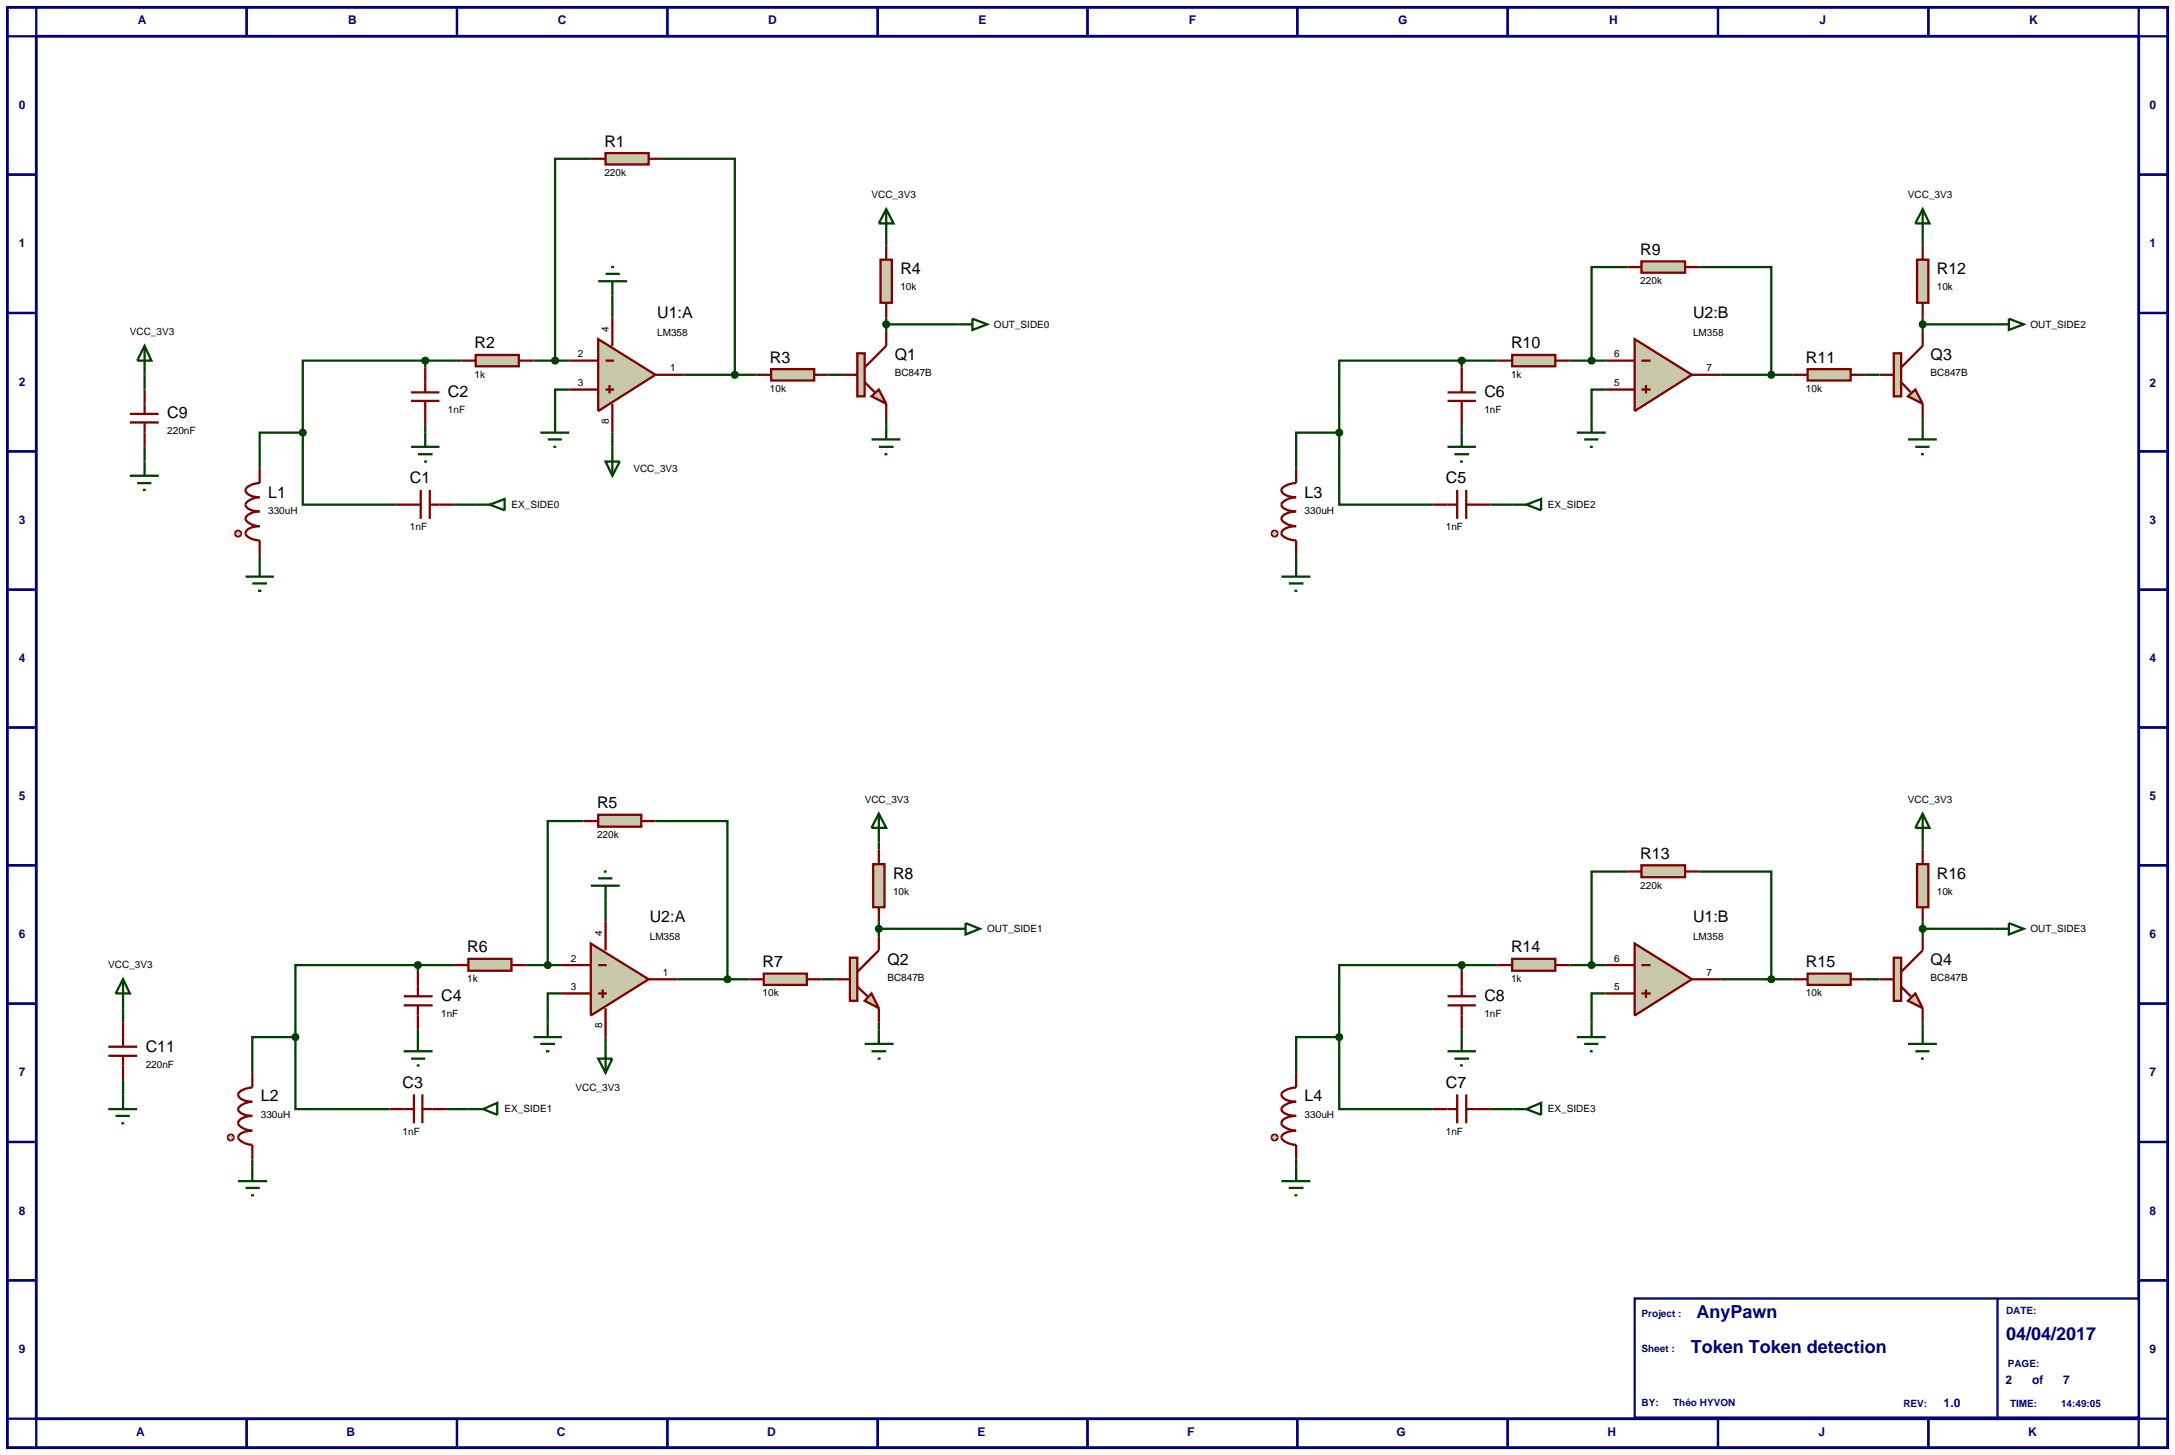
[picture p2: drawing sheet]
<svg xmlns="http://www.w3.org/2000/svg" width="384mm" height="257mm" viewBox="0 0 384 257" stroke-linecap="round" stroke-linejoin="round" font-family="sans-serif">
<path d="M1.3 1.3h381v254h-381zM6.4 6.4h370.8v243.8h-370.8z" fill="none" stroke="#000080" stroke-width=".5"/>
<g fill="none" stroke="#000080" stroke-width=".4">
<path d="M6.4 1.3v5.1h-5.1M43.5 1.3v5.1M80.6 1.3v5.1M117.7 1.3v5.1M154.8 1.3v5.1M191.8 1.3v5.1M228.8 1.3v5.1M265.9 1.3v5.1M303 1.3v5.1M340.1 1.3v5.1M377.2 1.3v5.1h5.1M1.3 30.8h5.1"/>
<path d="M377.2 30.8h5.1M1.3 55.2h5.1M377.2 55.2h5.1M1.3 79.6h5.1M377.2 79.6h5.1M1.3 104h5.1M377.2 104h5.1M1.3 128.3h5.1M377.2 128.3h5.1M1.3 152.6h5.1M377.2 152.6h5.1M1.3 177h5.1"/>
<path d="M377.2 177h5.1M1.3 201.4h5.1M377.2 201.4h5.1M1.3 225.8h5.1M377.2 225.8h5.1M1.3 250.2h5.1v5.1M43.5 250.2v5.1M80.6 250.2v5.1M117.7 250.2v5.1M154.8 250.2v5.1M191.8 250.2v5.1M228.8 250.2v5.1"/>
<path d="M265.9 250.2v5.1M303 250.2v5.1M340.1 250.2v5.1M382.3 250.2h-5.1v5.1"/>
</g>
<path d="M288.3 229h88.9v21h-88.9z" fill="#fff" stroke="#000080" stroke-width=".4"/>
<path d="M352.3 229v21" fill="none" stroke="#000080" stroke-width=".4"/>
<g fill="none" stroke="#004000" stroke-width=".4">
<path d="M104.2 28h-6.3v35.6M116.9 28h12.7v38.1M108 52.1v3.9M156.3 42v1.3M156.3 56v2.5M156.3 57.2h12.7M287 47.1h-6.3v16.5M299.7 47.1h12.7v19M339.1 57.2h12.7M339.1 42v1.3M339.1 56v2.5M25.5 66.1v2.6"/>
<path d="M25.5 78.8v2.6M53.4 76.3v12.7h16.5M53.4 76.3h-7.6v6.3M75 63.6h-21.6v12.7M75 63.6h6.4M75 63.6v1.2M75 75v1.3M94.1 63.6h6.3M100.4 68.7h-2.5v5M108 76.3v2.5M120.7 66.1h12.7M146.1 66.1h2.6"/>
<path d="M156.3 73.7v1.3M236.2 76.3v12.7h16.5M236.2 76.3h-7.6v6.3M257.8 63.6h-21.6v12.7M257.8 63.6h6.3M257.8 63.6v1.2M257.8 75v1.3M276.8 63.6h6.4M283.2 68.7h-2.5v5M303.5 66.1h12.7M328.9 66.1h2.6M339.1 73.7v1.3"/>
<path d="M45.8 97.9v1.2M80.1 89h3.8M228.6 97.9v1.2M262.9 89h3.8M102.9 144.8h-6.3v25.4M106.8 158.7v3.8M115.6 144.8h12.7v27.9M155 148.6v1.2M287 153.7h-6.3v16.5M299.7 153.7h12.7v19M339.1 148.6v1.2M21.7 177.8v2.5"/>
<path d="M73.7 170.2h-21.6v12.7M73.7 170.2h6.4M73.7 170.2v1.2M92.8 170.2h6.3M99.1 175.2h-2.5v5.1M119.5 172.7h12.7M144.9 172.7h2.5M155 162.5v2.6M155 163.8h12.7M257.8 170.2h-21.6v12.7M257.8 170.2h6.3M257.8 170.2v1.2"/>
<path d="M276.8 170.2h6.4M283.2 175.2h-2.5v5.1M303.5 172.7h12.7M328.9 172.7h2.6M339.1 163.8h12.7M339.1 162.5v2.6M21.7 190.5v2.5M52.1 182.9v12.7h16.6M52.1 182.9h-7.6v6.3M73.7 181.6v1.3M78.8 195.6h3.8M106.8 182.9v1.2"/>
<path d="M155 180.3v1.3M236.2 182.9v12.7h16.5M236.2 182.9h-7.6v6.3M257.8 181.6v1.3M262.9 195.6h3.8M339.1 180.3v1.3M44.5 204.5v1.2M228.6 204.5v1.2"/>
</g>
<path d="M105.5 59.8l10.1 6.3-10.1 6.4z" fill="#c8c8aa" stroke="#800000" stroke-width=".4"/>
<path d="M108 56v5M100.4 63.6h5.1M100.4 68.7h5.1M106.8 63.6h1.5M106.8 68.7h1.5M107.5 67.9v1.5M108 71.2v5.1M115.6 66.1h5.1" fill="none" stroke="#800000" stroke-width=".4"/>
<path d="M106.8 27h7.6v2h-7.6z" fill="#c8c8aa" stroke="#800000" stroke-width=".4"/>
<path d="M104.2 28h2.6M114.4 28h2.5" fill="none" stroke="#800000" stroke-width=".4"/>
<path d="M83.9 62.6h7.6v2h-7.6z" fill="#c8c8aa" stroke="#800000" stroke-width=".4"/>
<path d="M81.4 63.6h2.5M91.5 63.6h2.6" fill="none" stroke="#800000" stroke-width=".4"/>
<path d="M97.5 63.3l.4-.2-.5 .5zM97.9 63.1l.3 .1 .2 .4zM98.4 63.6l-.1 .3-.4 .2zM97.4 63.6l.5 .5-.3-.1z" fill="#004000" stroke="#004000" stroke-width=".4"/>
<path d="M97.4 63.6l.5-.5 .5 .5-.5 .5z" fill="#004000"/>
<path d="M72.5 78.8h5M75 76.3v2.5M95.3 76.3h5.1M96.6 77.5h2.5M97.6 78.8h.5M97.9 73.7v2.6M73.7 80.1h2.6M74.8 81.4h.5" fill="none" stroke="#004000" stroke-width=".4"/>
<path d="M72.5 69.2h5M72.5 70.7h5M75 64.8v4.4M75 70.7v4.3M45.8 85.2a2.58 2.58 0 0 0-2.5 1.2 1.44 1.44 0 0 0 1.3 1.1l1.2 .2a2.6 2.6 0 0 0-2.5 1.3 1.43 1.43 0 0 0 1.3 1l1.2 .2a2.31 2.31 0 0 0-2.5 1.3 2.6 2.6 0 0 0 2.5 1.3 2.98 2.98 0 0 0-2.4 .9 .85 .85 0 0 0 .7 1.2l1.1 .3 .6 .1M69.9 89h4.3M74.2 86.4v5.1M75.8 86.4v5.1M75.8 89h4.3" fill="none" stroke="#800000" stroke-width=".4"/>
<path d="M41.6 93.8l.4-.2-.5 .5zM42 93.6l.3 .1 .2 .4zM42 94.6l.5-.5-.2 .4zM41.5 94.1l.5 .5-.4-.2z" fill="#c8c8aa" stroke="#800000" stroke-width=".4"/>
<path d="M41.5 94.1l.5-.5 .5 .5-.5 .5z" fill="#c8c8aa"/>
<path d="M45.8 82.6v2.6M45.8 95.3v2.6" fill="none" stroke="#800000" stroke-width=".4"/>
<path d="M74.7 63.2l.3-.1-.5 .5zM75 63.1l.3 .1 .2 .4zM75 64.1l.5-.5-.2 .4zM74.5 63.6l.5 .5-.4-.2z" fill="#004000" stroke="#004000" stroke-width=".4"/>
<path d="M75 63.1l.5 .5-.5 .5-.5-.5z" fill="#004000"/>
<path d="M45.8 99.1v2.6M43.3 101.7h5M44.5 102.9h2.6M45.5 104.2h.6" fill="none" stroke="#004000" stroke-width=".4"/>
<path d="M53.1 75.9l.3-.1-.5 .5zM53.4 75.8l.3 .1 .2 .4zM53.9 76.3l-.1 .3-.4 .2zM52.9 76.3l.5 .5-.4-.2z" fill="#004000" stroke="#004000" stroke-width=".4"/>
<path d="M53.4 75.8l.5 .5-.5 .5-.5-.5z" fill="#004000"/>
<g fill="#c8c8aa" stroke="#800000" stroke-width=".4">
<path d="M153.7 69.9l1.3-1.2 1.3 2.5z"/>
<path d="M151.2 62.3h1.3v7.6h-1.3z"/>
</g>
<path d="M156.3 58.5v2.5l-3.8 3.8M148.7 66.1h2.5M152.5 67.4l1.8 1.8M156.3 71.2v2.5" fill="none" stroke="#800000" stroke-width=".4"/>
<path d="M136 65.1h7.6v2h-7.6z" fill="#c8c8aa" stroke="#800000" stroke-width=".4"/>
<path d="M133.4 66.1h2.6M143.6 66.1h2.5" fill="none" stroke="#800000" stroke-width=".4"/>
<path d="M129.3 65.7l.3-.1-.5 .5zM129.6 65.6l.3 .1 .2 .4zM130.1 66.1l-.2 .4-.3 .1zM129.1 66.1l.5 .5-.3-.1z" fill="#004000" stroke="#004000" stroke-width=".4"/>
<path d="M129.6 65.6l.5 .5-.5 .5-.5-.5z" fill="#004000"/>
<path d="M155.3 45.8h2v7.6h-2z" fill="#c8c8aa" stroke="#800000" stroke-width=".4"/>
<path d="M156.3 43.3v2.5M156.3 53.4v2.6" fill="none" stroke="#800000" stroke-width=".4"/>
<path d="M156.3 36.9l1.3 2.5h-2.6zM156.3 36.9v5.1M169 57.2h2.5M171.5 56.2l2.6 1-2.6 1zM153.7 77.5h5.1M155 78.8h2.6M156.3 75v2.5M156 80.1h.5" fill="none" stroke="#004000" stroke-width=".4"/>
<path d="M156 56.8l.3-.1-.5 .5zM156.3 56.7l.3 .1 .2 .4zM156.8 57.2l-.2 .4-.3 .1zM155.8 57.2l.5 .5-.3-.1z" fill="#004000" stroke="#004000" stroke-width=".4"/>
<path d="M156.3 56.7l.5 .5-.5 .5-.5-.5z" fill="#004000"/>
<path d="M83.9 89h2.5M86.4 89l2.6-1v2z" fill="none" stroke="#004000" stroke-width=".4"/>
<path d="M104.2 166.4l10.2 6.3-10.2 6.4z" fill="#c8c8aa" stroke="#800000" stroke-width=".4"/>
<path d="M99.1 170.2h5.1M99.1 175.2h5.1M105.5 170.2h1.5M105.5 175.2h1.5M106.3 174.5v1.5M106.8 162.5v5.1M106.8 177.8v5.1M114.4 172.7h5.1" fill="none" stroke="#800000" stroke-width=".4"/>
<path d="M105.5 143.7h7.6v2.1h-7.6z" fill="#c8c8aa" stroke="#800000" stroke-width=".4"/>
<path d="M102.9 144.8h2.6M113.1 144.8h2.5" fill="none" stroke="#800000" stroke-width=".4"/>
<path d="M82.6 169.1h7.6v2.1h-7.6z" fill="#c8c8aa" stroke="#800000" stroke-width=".4"/>
<path d="M80.1 170.2h2.5M90.2 170.2h2.6" fill="none" stroke="#800000" stroke-width=".4"/>
<path d="M96.2 169.9l.4-.2-.5 .5zM96.6 169.7l.4 .2 .1 .3zM97.1 170.2l-.2 .4-.3 .1zM96.1 170.2l.5 .5-.3-.1z" fill="#004000" stroke="#004000" stroke-width=".4"/>
<path d="M96.6 169.7l.5 .5-.5 .5-.5-.5z" fill="#004000"/>
<path d="M71.2 185.4h5.1M72.5 186.7h2.5M73.5 187.9h.5M73.7 182.9v2.5M94.1 182.9h5M95.3 184.1h2.6M96.3 185.4h.6M96.6 180.3v2.6" fill="none" stroke="#004000" stroke-width=".4"/>
<path d="M71.2 175.7h5.1M71.2 177.3h5.1M73.7 171.4v4.3M73.7 177.3v4.3M44.5 191.8a2.7 2.7 0 0 0-2.5 1.2 1.5 1.5 0 0 0 1.3 1.1l1.2 .2a2.73 2.73 0 0 0-2.5 1.3 1.49 1.49 0 0 0 1.3 1l1.2 .2a3.1 3.1 0 0 0-2.4 .9 .9 .9 0 0 0 .7 1.2l1.1 .4 .6 .1a3.3 3.3 0 0 0-2.4 .9l-.1 .3a2.73 2.73 0 0 0 2.5 1.3M68.7 195.6h4.3M73 193v5.1M74.5 193v5.1M74.5 195.6h4.3" fill="none" stroke="#800000" stroke-width=".4"/>
<path d="M40.3 200.3l.4-.2-.5 .5zM40.7 200.1l.4 .2 .1 .3zM41.2 200.6l-.1 .3-.4 .2zM40.2 200.6l.5 .5-.3-.1z" fill="#c8c8aa" stroke="#800000" stroke-width=".4"/>
<path d="M40.2 200.6l.5-.5 .5 .5-.5 .5z" fill="#c8c8aa"/>
<path d="M44.5 189.2v2.6M44.5 201.9v2.6" fill="none" stroke="#800000" stroke-width=".4"/>
<path d="M73.4 169.8l.3-.1-.5 .5zM73.7 169.7l.4 .2 .1 .3zM73.7 170.7l.5-.5-.2 .4zM73.2 170.2l.5 .5-.3-.1z" fill="#004000" stroke="#004000" stroke-width=".4"/>
<path d="M73.7 169.7l.5 .5-.5 .5-.5-.5z" fill="#004000"/>
<path d="M42 208.3h5.1M43.3 209.5h2.5M44.3 210.8h.5M44.5 205.7v2.6" fill="none" stroke="#004000" stroke-width=".4"/>
<path d="M51.8 182.5l.3-.1-.5 .5zM52.1 182.4l.4 .2 .1 .3zM52.1 183.4l.5-.5-.2 .4zM51.6 182.9l.5 .5-.3-.1z" fill="#004000" stroke="#004000" stroke-width=".4"/>
<path d="M52.1 182.4l.5 .5-.5 .5-.5-.5z" fill="#004000"/>
<g fill="#c8c8aa" stroke="#800000" stroke-width=".4">
<path d="M153.7 175.2l1.3 2.6-2.5-1.3z"/>
<path d="M149.9 168.9h1.3v7.6h-1.3z"/>
</g>
<path d="M147.4 172.7h2.5M151.2 174l1.8 1.7M155 165.1v2.5l-3.8 3.8M155 177.8v2.5" fill="none" stroke="#800000" stroke-width=".4"/>
<path d="M134.7 171.7h7.6v2h-7.6z" fill="#c8c8aa" stroke="#800000" stroke-width=".4"/>
<path d="M132.2 172.7h2.5M142.3 172.7h2.6" fill="none" stroke="#800000" stroke-width=".4"/>
<path d="M128 172.3l.3-.1-.5 .5zM128.3 172.2l.3 .1 .2 .4zM128.8 172.7l-.1 .3-.4 .2zM127.8 172.7l.5 .5-.4-.2z" fill="#004000" stroke="#004000" stroke-width=".4"/>
<path d="M128.3 172.2l.5 .5-.5 .5-.5-.5z" fill="#004000"/>
<path d="M154 152.4h2v7.6h-2z" fill="#c8c8aa" stroke="#800000" stroke-width=".4"/>
<path d="M155 149.8v2.6M155 160v2.5" fill="none" stroke="#800000" stroke-width=".4"/>
<path d="M155 143.5l1.3 2.5h-2.6zM155 143.5v5.1M167.7 163.8h2.6M170.3 162.8l2.5 1-2.5 1zM152.5 184.1h5.1M153.7 185.4h2.6M154.8 186.7h.5M155 181.6v2.5" fill="none" stroke="#004000" stroke-width=".4"/>
<path d="M154.6 163.5l.4-.2-.5 .5zM155 163.3l.4 .2 .1 .3zM155.5 163.8l-.1 .3-.4 .2zM154.5 163.8l.5 .5-.4-.2z" fill="#004000" stroke="#004000" stroke-width=".4"/>
<path d="M154.5 163.8l.5-.5 .5 .5-.5 .5z" fill="#004000"/>
<path d="M82.6 195.6h2.6M85.2 195.6l2.5-1.1v2.1z" fill="none" stroke="#004000" stroke-width=".4"/>
<path d="M288.3 59.8l10.1 6.3-10.1 6.4z" fill="#c8c8aa" stroke="#800000" stroke-width=".4"/>
<path d="M283.2 63.6h5.1M283.2 68.7h5.1M289.5 63.6h1.6M289.5 68.7h1.6M290.3 67.9v1.5M298.4 66.1h5.1" fill="none" stroke="#800000" stroke-width=".4"/>
<path d="M289.5 46.1h7.7v2h-7.7z" fill="#c8c8aa" stroke="#800000" stroke-width=".4"/>
<path d="M287 47.1h2.5M297.2 47.1h2.5" fill="none" stroke="#800000" stroke-width=".4"/>
<path d="M266.7 62.6h7.6v2h-7.6z" fill="#c8c8aa" stroke="#800000" stroke-width=".4"/>
<path d="M264.1 63.6h2.6M274.3 63.6h2.5" fill="none" stroke="#800000" stroke-width=".4"/>
<path d="M280.4 63.2l.3-.1-.5 .5zM280.7 63.1l.4 .2 .1 .3zM281.2 63.6l-.1 .3-.4 .2zM280.2 63.6l.5 .5-.4-.2z" fill="#004000" stroke="#004000" stroke-width=".4"/>
<path d="M280.7 63.1l.5 .5-.5 .5-.5-.5z" fill="#004000"/>
<path d="M255.3 78.8h5M257.8 76.3v2.5M278.1 76.3h5.1M279.4 77.5h2.5M280.4 78.8h.5M280.7 73.7v2.6M256.5 80.1h2.6M257.5 81.4h.5" fill="none" stroke="#004000" stroke-width=".4"/>
<path d="M255.3 69.2h5M255.3 70.7h5M257.8 64.8v4.4M257.8 70.7v4.3M228.6 85.2a2.77 2.77 0 0 0-2.6 1.2 1.5 1.5 0 0 0 1.3 1.1l1.3 .2a2.79 2.79 0 0 0-2.6 1.3 1.5 1.5 0 0 0 1.3 1l1.3 .2a3.3 3.3 0 0 0-2.5 1l-.1 .3a2.79 2.79 0 0 0 2.6 1.3 3.2 3.2 0 0 0-2.5 .9l-.1 .4a2.77 2.77 0 0 0 2.6 1.2M252.7 89h4.3M257 86.4v5.1M258.6 86.4v5.1M258.6 89h4.3" fill="none" stroke="#800000" stroke-width=".4"/>
<path d="M224.4 93.8l.4-.2-.5 .5zM224.8 93.6l.3 .1 .2 .4zM224.8 94.6l.5-.5-.2 .4zM224.3 94.1l.5 .5-.4-.2z" fill="#c8c8aa" stroke="#800000" stroke-width=".4"/>
<path d="M224.3 94.1l.5-.5 .5 .5-.5 .5z" fill="#c8c8aa"/>
<path d="M228.6 82.6v2.6M228.6 95.3v2.6" fill="none" stroke="#800000" stroke-width=".4"/>
<path d="M257.4 63.3l.4-.2-.5 .5zM257.8 63.1l.3 .1 .2 .4zM258.3 63.6l-.1 .3-.4 .2zM257.3 63.6l.5 .5-.3-.1z" fill="#004000" stroke="#004000" stroke-width=".4"/>
<path d="M257.3 63.6l.5-.5 .5 .5-.5 .5z" fill="#004000"/>
<path d="M228.6 99.1v2.6M226 101.7h5.1M227.3 102.9h2.6M228.3 104.2h.5" fill="none" stroke="#004000" stroke-width=".4"/>
<path d="M235.8 76l.4-.2-.5 .5zM236.2 75.8l.3 .1 .2 .4zM236.7 76.3l-.1 .3-.4 .2zM235.7 76.3l.5 .5-.4-.2z" fill="#004000" stroke="#004000" stroke-width=".4"/>
<path d="M235.7 76.3l.5-.5 .5 .5-.5 .5z" fill="#004000"/>
<g fill="#c8c8aa" stroke="#800000" stroke-width=".4">
<path d="M336.5 69.9l1.3-1.2 1.3 2.5z"/>
<path d="M334 62.3h1.3v7.6h-1.3z"/>
</g>
<path d="M339.1 58.5v2.5l-3.8 3.8M331.5 66.1h2.5M335.3 67.4l1.7 1.8M339.1 71.2v2.5" fill="none" stroke="#800000" stroke-width=".4"/>
<path d="M318.8 65.1h7.6v2h-7.6z" fill="#c8c8aa" stroke="#800000" stroke-width=".4"/>
<path d="M316.2 66.1h2.6M326.4 66.1h2.5" fill="none" stroke="#800000" stroke-width=".4"/>
<path d="M312 65.8l.4-.2-.5 .5zM312.4 65.6l.3 .1 .2 .4zM312.4 66.6l.5-.5-.2 .4zM311.9 66.1l.5 .5-.3-.1z" fill="#004000" stroke="#004000" stroke-width=".4"/>
<path d="M311.9 66.1l.5-.5 .5 .5-.5 .5z" fill="#004000"/>
<path d="M338.1 45.8h2v7.6h-2z" fill="#c8c8aa" stroke="#800000" stroke-width=".4"/>
<path d="M339.1 43.3v2.5M339.1 53.4v2.6" fill="none" stroke="#800000" stroke-width=".4"/>
<path d="M339.1 36.9l1.2 2.5h-2.5zM339.1 36.9v5.1M351.8 57.2h2.5M354.3 56.2l2.6 1-2.6 1zM336.5 77.5h5.1M337.8 78.8h2.5M339.1 75v2.5M338.8 80.1h.5" fill="none" stroke="#004000" stroke-width=".4"/>
<path d="M338.8 56.8l.3-.1-.5 .5zM339.1 56.7l.3 .1 .2 .4zM339.1 57.7l.5-.5-.2 .4zM338.6 57.2l.5 .5-.4-.2z" fill="#004000" stroke="#004000" stroke-width=".4"/>
<path d="M339.1 56.7l.5 .5-.5 .5-.5-.5z" fill="#004000"/>
<path d="M266.7 89h2.5M269.2 89l2.6-1v2z" fill="none" stroke="#004000" stroke-width=".4"/>
<path d="M288.3 166.4l10.1 6.3-10.1 6.4z" fill="#c8c8aa" stroke="#800000" stroke-width=".4"/>
<path d="M283.2 170.2h5.1M283.2 175.2h5.1M289.5 170.2h1.6M289.5 175.2h1.6M290.3 174.5v1.5M298.4 172.7h5.1" fill="none" stroke="#800000" stroke-width=".4"/>
<path d="M289.5 152.6h7.7v2.1h-7.7z" fill="#c8c8aa" stroke="#800000" stroke-width=".4"/>
<path d="M287 153.7h2.5M297.2 153.7h2.5" fill="none" stroke="#800000" stroke-width=".4"/>
<path d="M266.7 169.1h7.6v2.1h-7.6z" fill="#c8c8aa" stroke="#800000" stroke-width=".4"/>
<path d="M264.1 170.2h2.6M274.3 170.2h2.5" fill="none" stroke="#800000" stroke-width=".4"/>
<path d="M280.4 169.8l.3-.1-.5 .5zM280.7 169.7l.4 .2 .1 .3zM280.7 170.7l.5-.5-.1 .3zM280.2 170.2l.5 .5-.4-.2z" fill="#004000" stroke="#004000" stroke-width=".4"/>
<path d="M280.7 169.7l.5 .5-.5 .5-.5-.5z" fill="#004000"/>
<path d="M255.3 185.4h5M256.5 186.7h2.6M257.5 187.9h.5M257.8 182.9v2.5M278.1 182.9h5.1M279.4 184.1h2.5M280.4 185.4h.5M280.7 180.3v2.6" fill="none" stroke="#004000" stroke-width=".4"/>
<path d="M255.3 175.7h5M255.3 177.3h5M257.8 171.4v4.3M257.8 177.3v4.3M228.6 191.8a2.77 2.77 0 0 0-2.6 1.2 1.5 1.5 0 0 0 1.3 1.1l1.3 .2a2.79 2.79 0 0 0-2.6 1.3 1.5 1.5 0 0 0 1.3 1l1.3 .2a3.2 3.2 0 0 0-2.5 .9 .9 .9 0 0 0 .7 1.2l1.2 .4 .6 .1a3.4 3.4 0 0 0-2.5 .9l-.1 .3a2.79 2.79 0 0 0 2.6 1.3M252.7 195.6h4.3M257 193v5.1M258.6 193v5.1M258.6 195.6h4.3" fill="none" stroke="#800000" stroke-width=".4"/>
<path d="M224.4 200.3l.4-.2-.5 .5zM224.8 200.1l.4 .2 .1 .3zM224.8 201.1l.5-.5-.2 .4zM224.3 200.6l.5 .5-.3-.1z" fill="#c8c8aa" stroke="#800000" stroke-width=".4"/>
<path d="M224.3 200.6l.5-.5 .5 .5-.5 .5z" fill="#c8c8aa"/>
<path d="M228.6 189.2v2.6M228.6 201.9v2.6" fill="none" stroke="#800000" stroke-width=".4"/>
<path d="M257.5 169.8l.3-.1-.5 .5zM257.8 169.7l.4 .2 .1 .3zM257.8 170.7l.5-.5-.2 .4zM257.3 170.2l.5 .5-.3-.1z" fill="#004000" stroke="#004000" stroke-width=".4"/>
<path d="M257.8 169.7l.5 .5-.5 .5-.5-.5z" fill="#004000"/>
<path d="M226 208.3h5.1M227.3 209.5h2.6M228.3 210.8h.5M228.6 205.7v2.6" fill="none" stroke="#004000" stroke-width=".4"/>
<path d="M235.9 182.5l.3-.1-.5 .5zM236.2 182.4l.4 .2 .1 .3zM236.2 183.4l.5-.5-.2 .4zM235.7 182.9l.5 .5-.3-.1z" fill="#004000" stroke="#004000" stroke-width=".4"/>
<path d="M236.2 182.4l.5 .5-.5 .5-.5-.5z" fill="#004000"/>
<g fill="#c8c8aa" stroke="#800000" stroke-width=".4">
<path d="M336.5 176.5l1.3-1.3 1.3 2.6z"/>
<path d="M334 168.9h1.3v7.6h-1.3z"/>
</g>
<path d="M331.5 172.7h2.5M335.3 174l1.7 1.7M339.1 165.1v2.5l-3.8 3.8M339.1 177.8v2.5" fill="none" stroke="#800000" stroke-width=".4"/>
<path d="M318.8 171.7h7.6v2h-7.6z" fill="#c8c8aa" stroke="#800000" stroke-width=".4"/>
<path d="M316.2 172.7h2.6M326.4 172.7h2.5" fill="none" stroke="#800000" stroke-width=".4"/>
<path d="M312 172.4l.4-.2-.5 .5zM312.4 172.2l.3 .1 .2 .4zM312.9 172.7l-.1 .3-.4 .2zM311.9 172.7l.5 .5-.4-.2z" fill="#004000" stroke="#004000" stroke-width=".4"/>
<path d="M311.9 172.7l.5-.5 .5 .5-.5 .5z" fill="#004000"/>
<path d="M338.1 152.4h2v7.6h-2z" fill="#c8c8aa" stroke="#800000" stroke-width=".4"/>
<path d="M339.1 149.8v2.6M339.1 160v2.5" fill="none" stroke="#800000" stroke-width=".4"/>
<path d="M339.1 143.5l1.2 2.5h-2.5zM339.1 143.5v5.1M351.8 163.8h2.5M354.3 162.8l2.6 1-2.6 1zM336.5 184.1h5.1M337.8 185.4h2.5M338.8 186.7h.5M339.1 181.6v2.5" fill="none" stroke="#004000" stroke-width=".4"/>
<path d="M338.7 163.5l.4-.2-.5 .5zM339.1 163.3l.4 .2 .1 .3zM339.1 164.3l.5-.5-.2 .4zM338.6 163.8l.5 .5-.4-.2z" fill="#004000" stroke="#004000" stroke-width=".4"/>
<path d="M338.6 163.8l.5-.5 .5 .5-.5 .5z" fill="#004000"/>
<g fill="none" stroke="#004000" stroke-width=".4">
<path d="M105.5 49.6h5.1M106.8 48.3h2.5M107.8 47.1h.5M108 49.6v2.5M25.5 61l1.2 2.6h-2.5zM25.5 61v5.1M108 78.8v5.1M22.9 83.9h5.1M24.2 85.2h2.5M25.2 86.4h.5M25.5 81.4v2.5M106.8 81.4h2.5l-1.3 2.5z"/>
<path d="M104.2 156.2h5.1M105.5 154.9h2.5M106.5 153.7h.5M106.8 156.2v2.5M21.7 172.7l1.2 2.5h-2.5zM21.7 172.7v5.1M19.1 195.6h5.1M20.4 196.8h2.5M21.4 198.1h.5M21.7 193v2.6M105.5 186.7h2.5l-1.2 2.5zM106.8 184.1v5.1"/>
<path d="M266.7 195.6h2.5M269.2 195.6l2.6-1.1v2.1z"/>
</g>
<path d="M22.9 73h5.1M22.9 74.5h5.1M25.5 68.7v4.3M25.5 74.5v4.3M19.1 184.6h5.1M19.1 186.2h5.1M21.7 180.3v4.3M21.7 186.2v4.3" fill="none" stroke="#800000" stroke-width=".4"/>
<g font-size="3.2" fill="#000080">
<text x="299.2" y="232.4">AnyPawn</text>
<text x="298.2" y="238.7">Token Token detection</text>
<text x="353.8" y="236.4">04/04/2017</text>
</g>
<g font-size="2.8">
<text x="106.6" y="25.9">R1</text>
<text x="289.3" y="45">R9</text>
<text x="158.8" y="48.4">R4</text>
<text x="341.6" y="48.4">R12</text>
<text x="115.9" y="56.1">U1:A</text>
<text x="298.6" y="56.1">U2:B</text>
<text x="83.7" y="61.5">R2</text>
<text x="135.8" y="64">R3</text>
<text x="157.8" y="63.6">Q1</text>
<text x="266.5" y="61.5">R10</text>
<text x="318.5" y="64">R11</text>
<text x="340.5" y="63.6">Q3</text>
<text x="79" y="70">C2</text>
<text x="261.8" y="70">C6</text>
<text x="29.5" y="73.8">C9</text>
<text x="47.3" y="87.8">L1</text>
<text x="72.3" y="85.3">C1</text>
<text x="230.1" y="87.8">L3</text>
<text x="255" y="85.3">C5</text>
<text x="105.3" y="142.6">R5</text>
<text x="157.5" y="155">R8</text>
<text x="289.3" y="151.5">R13</text>
<text x="341.6" y="155">R16</text>
<text x="82.4" y="168">R6</text>
<text x="114.6" y="162.7">U2:A</text>
<text x="266.5" y="168">R14</text>
<text x="298.6" y="162.7">U1:B</text>
<text x="134.5" y="170.6">R7</text>
<text x="156.5" y="170.2">Q2</text>
<text x="318.5" y="170.6">R15</text>
<text x="340.5" y="170.2">Q4</text>
<text x="77.8" y="176.6">C4</text>
<text x="261.8" y="176.6">C8</text>
<text x="25.7" y="185.5">C11</text>
<text x="71" y="191.9">C3</text>
<text x="255" y="191.9">C7</text>
<text x="46" y="194.3">L2</text>
<text x="230.1" y="194.3">L4</text>
</g>
<g font-size="2.1" fill="#000080">
<text x="24.3" y="4.2">A</text>
<text x="61.4" y="4.2">B</text>
<text x="98.4" y="4.2">C</text>
<text x="135.5" y="4.2">D</text>
<text x="172.6" y="4.2">E</text>
<text x="209.7" y="4.2">F</text>
<text x="246.6" y="4.2">G</text>
<text x="283.8" y="4.2">H</text>
<text x="320.9" y="4.2">J</text>
<text x="357.9" y="4.2">K</text>
<text x="3.3" y="19.2">0</text>
<text x="379.1" y="19.2">0</text>
<text x="3.3" y="43.6">1</text>
<text x="379.1" y="43.6">1</text>
<text x="3.3" y="68">2</text>
<text x="379.1" y="68.2">2</text>
<text x="3.3" y="92.4">3</text>
<text x="379.1" y="92.4">3</text>
<text x="3.3" y="116.8">4</text>
<text x="379.1" y="116.8">4</text>
<text x="3.3" y="141">5</text>
<text x="379.1" y="141">5</text>
<text x="3.3" y="165.4">6</text>
<text x="379.1" y="165.4">6</text>
<text x="3.3" y="189.8">7</text>
<text x="379.1" y="189.8">7</text>
<text x="3.3" y="214.2">8</text>
<text x="379.1" y="214.2">8</text>
<text x="3.3" y="238.6">9</text>
<text x="379.1" y="238.6">9</text>
<text x="353.7" y="244">2</text>
<text x="358.4" y="244">of</text>
<text x="363.9" y="244">7</text>
<text x="342.8" y="248.1">1.0</text>
<text x="24" y="253.3">A</text>
<text x="61.1" y="253.3">B</text>
<text x="98.2" y="253.3">C</text>
<text x="135.3" y="253.3">D</text>
<text x="172.4" y="253.3">E</text>
<text x="209.4" y="253.3">F</text>
<text x="246.3" y="253.3">G</text>
<text x="283.5" y="253.3">H</text>
<text x="320.7" y="253.3">J</text>
<text x="357.7" y="253.3">K</text>
</g>
<g font-size="1.8">
<text x="106.6" y="31">220k</text>
<text x="153.7" y="35">VCC_3V3</text>
<text x="336.5" y="35">VCC_3V3</text>
<text x="158.8" y="51.2">10k</text>
<text x="289.3" y="50.1">220k</text>
<text x="341.6" y="51.2">10k</text>
<text x="22.9" y="59.1">VCC_3V3</text>
<text x="107.4" y="58.5" transform="rotate(-90 107.4 58.5)">4</text>
<text x="115.9" y="59.2">LM358</text>
<text x="175.3" y="57.8">OUT_SIDE0</text>
<text x="298.6" y="59.2">LM358</text>
<text x="358.1" y="57.8">OUT_SIDE2</text>
<text x="101.9" y="63">2</text>
<text x="118.2" y="65.5">1</text>
<text x="284.7" y="63">6</text>
<text x="301" y="65.5">7</text>
<text x="83.7" y="66.6">1k</text>
<text x="101.9" y="68.1">3</text>
<text x="135.8" y="69.1">10k</text>
<text x="157.8" y="66.4">BC847B</text>
<text x="266.5" y="66.6">1k</text>
<text x="284.7" y="68.1">5</text>
<text x="318.5" y="69.1">10k</text>
<text x="340.5" y="66.4">BC847B</text>
<text x="29.5" y="76.6">220nF</text>
<text x="79" y="72.8">1nF</text>
<text x="107.4" y="74.7" transform="rotate(-90 107.4 74.7)">8</text>
<text x="261.8" y="72.8">1nF</text>
<text x="111.7" y="83.2">VCC_3V3</text>
<text x="90.2" y="89.6">EX_SIDE0</text>
<text x="273" y="89.6">EX_SIDE2</text>
<text x="47.3" y="90.6">330uH</text>
<text x="72.3" y="93.5">1nF</text>
<text x="230.1" y="90.6">330uH</text>
<text x="255" y="93.5">1nF</text>
<text x="152.5" y="141.6">VCC_3V3</text>
<text x="336.5" y="141.6">VCC_3V3</text>
<text x="105.3" y="147.8">220k</text>
<text x="157.5" y="157.8">10k</text>
<text x="289.3" y="156.7">220k</text>
<text x="341.6" y="157.8">10k</text>
<text x="106.2" y="165.1" transform="rotate(-90 106.2 165.1)">4</text>
<text x="114.6" y="165.8">LM358</text>
<text x="174.1" y="164.4">OUT_SIDE1</text>
<text x="298.6" y="165.8">LM358</text>
<text x="358.1" y="164.4">OUT_SIDE3</text>
<text x="19.1" y="170.8">VCC_3V3</text>
<text x="82.4" y="173.2">1k</text>
<text x="100.7" y="169.6">2</text>
<text x="116.9" y="172.1">1</text>
<text x="156.5" y="173">BC847B</text>
<text x="266.5" y="173.2">1k</text>
<text x="284.7" y="169.6">6</text>
<text x="301" y="172.1">7</text>
<text x="340.5" y="173">BC847B</text>
<text x="77.8" y="179.4">1nF</text>
<text x="100.7" y="174.6">3</text>
<text x="134.5" y="175.7">10k</text>
<text x="261.8" y="179.4">1nF</text>
<text x="284.7" y="174.6">5</text>
<text x="318.5" y="175.7">10k</text>
<text x="106.2" y="181.3" transform="rotate(-90 106.2 181.3)">8</text>
<text x="25.7" y="188.3">220nF</text>
<text x="46" y="197.2">330uH</text>
<text x="89" y="196.2">EX_SIDE1</text>
<text x="101.5" y="192.4">VCC_3V3</text>
<text x="230.1" y="197.2">330uH</text>
<text x="273" y="196.2">EX_SIDE3</text>
<text x="71" y="200.1">1nF</text>
<text x="255" y="200.1">1nF</text>
</g>
<g font-size="1.8" fill="#000080">
<text x="289.5" y="232.2">Project :</text>
<text x="353.8" y="231.7">DATE:</text>
<text x="289.5" y="238.5">Sheet :</text>
<text x="354.1" y="241.1">PAGE:</text>
<text x="289.5" y="247.9">BY:</text>
<text x="295.1" y="247.9">Théo HYVON</text>
<text x="335.7" y="248.1">REV:</text>
<text x="354.5" y="248.1">TIME:</text>
<text x="363.5" y="248.1">14:49:05</text>
</g>
</svg>
